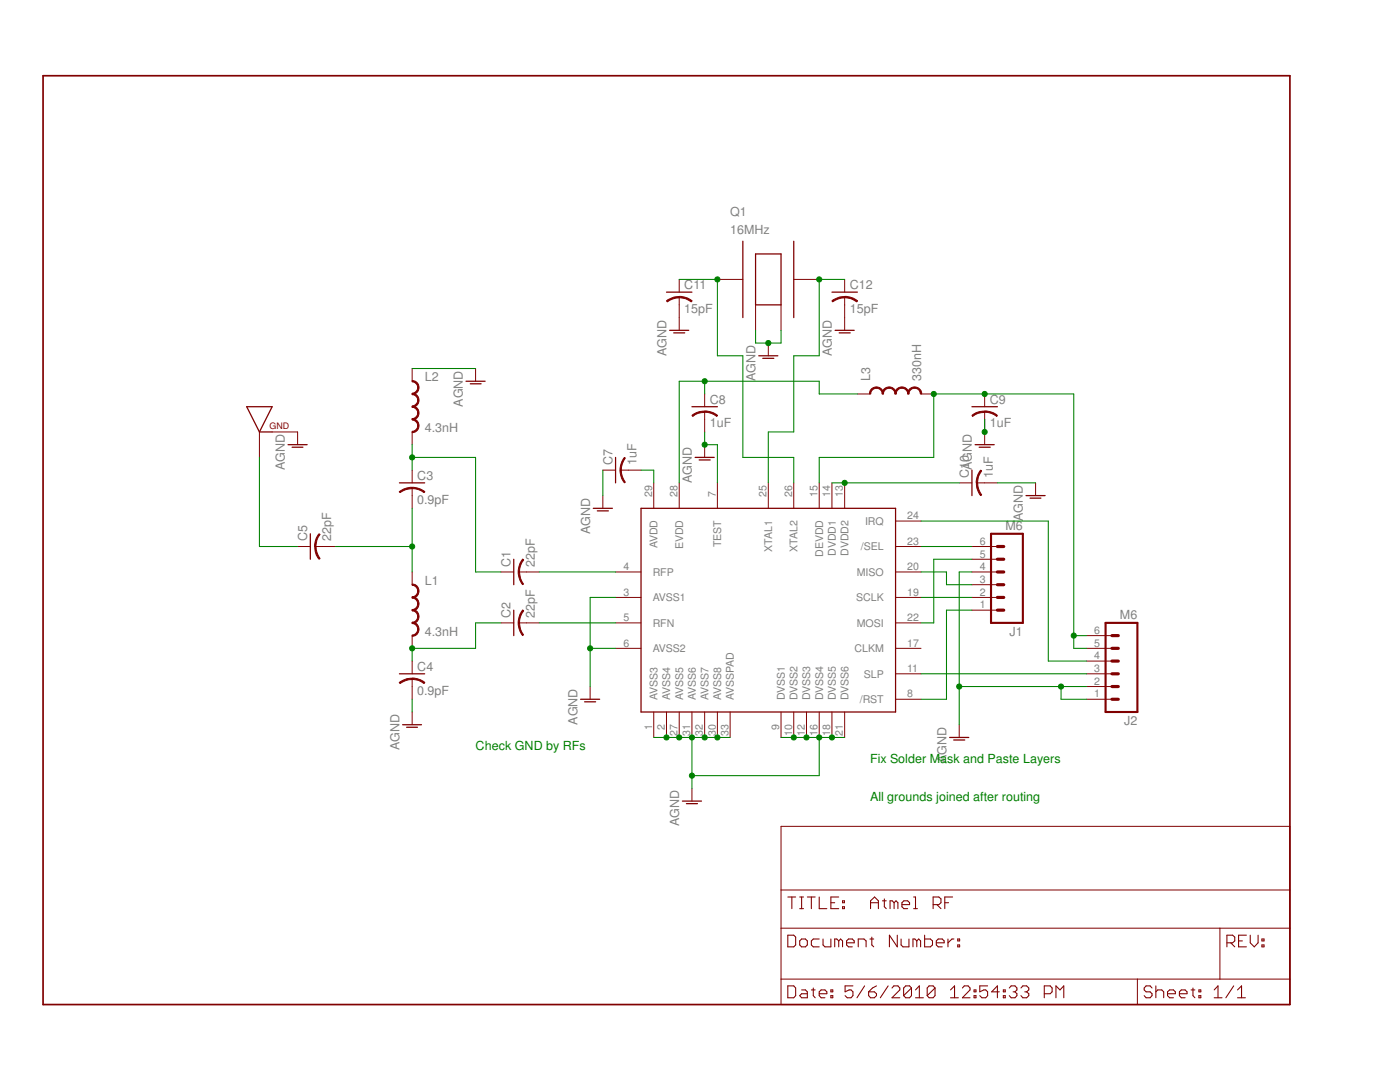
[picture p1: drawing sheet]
<svg xmlns="http://www.w3.org/2000/svg" width="279mm" height="216mm" viewBox="0 0 279 216" stroke-linecap="round" stroke-linejoin="round" font-family="sans-serif">
<path d="M8.6 15.1h248.8v185.3h-248.8z" fill="none" stroke="#800000" stroke-width=".34"/>
<path d="M103.5 114.1h1.6M155.9 164.9h101.5v35.5h-101.5zM155.9 177.6h101.5M155.9 185.2h101.5M155.9 195.4h101.5M227 195.4v5M243.5 185.2v10.2" fill="none" stroke="#800000" stroke-width=".2"/>
<g fill="none" stroke="#800000" stroke-width=".21">
<path d="M157.2 179h1.6M158 179v2.3M159.6 179h.8M160 179v2.3M161.1 179h1.6M161.9 179v2.3M163.5 179v2.3h1.5M167.4 179h-1.6v2.3h1.6M168.1 179.7h.4v.4h-.4zM176.1 179.7h.8M176.5 179.4v1.5l.4 .4M182.3 179h.4v2.3"/>
<path d="M190.1 179h-1.5v2.3M157.2 186.6h1.2l.4 .4v1.6l-.4 .3h-1.2zM157.2 196.7h1.2l.4 .4v1.6l-.4 .4h-1.2zM159.6 187.7l.4-.3h.7l.4 .3v.9l-.4 .3h-.7l-.4-.3zM159.6 181.3h.8M160 197.5h.7l.4 .4v1.2h-1.1l-.4-.4 .4-.4h1.1M161.9 197.5h.8M162.3 197.1v1.6l.4 .4M163.5 198.3h1.5v-.4l-.4-.4h-.7l-.4 .4v.8l.4 .4h.7M163.5 187.4h-1.2l-.4 .3v.9l.4 .3h1.2M164.3 187.4v1.2l.3 .3h1.2v-1.5M165.8 198.7h.4v.4h-.4z"/>
<path d="M165.8 197.5h.4v.4h-.4zM165.8 180.1h.8M167.4 187.7l-.4-.3h-.4v1.5M167.4 187.7l.4-.3 .3 .3v1.2M167.4 187.7v1.2M168.1 180.9h.4v.4h-.4zM169 188.1h1.5v-.4l-.4-.3h-.8l-.3 .3v.9l.3 .3h.8M170.2 196.7h-1.5v1.2l.8-.4h.3l.4 .4v.8l-.4 .4h-.7l-.4-.4M171.3 188.9v-1.5h1.1l.4 .3v1.2M172.6 196.7l-1.6 2.4M173.4 197.9h1.1l.4 .4v.4l-.4 .4h-.8l-.3-.4zM173.6 187.4h.8"/>
<path d="M173.7 180.1h1.6M173.7 181.3v-1.6l.8-.7 .8 .7v1.6M174 187v1.6l.4 .3M174.9 196.7l-.8 .4-.7 .8M177.2 196.7l-1.5 2.4M178 197.1l.4-.4h.8l.4 .4v.4l-1.6 1.6h1.6M178.4 180.1l-.3-.4h-.5v1.6M178.4 180.1v1.2M178.4 180.1l.4-.4 .4 .4v1.2M179.1 186.6v2.3l-1.6-2.3v2.3M179.8 187.4v1.2l.4 .3h1.2v-1.5M180 180.5h1.5v-.4l-.4-.4h-.7l-.4 .4v.8l.4 .4h.7"/>
<path d="M181.9 197.1v1.6l-.4 .4h-.7l-.5-.4M181.9 197.1l-.4-.4h-.7l-.5 .4v1.6M181.9 197.1l-1.6 1.6M182.3 181.3h.8M182.7 199.1h1.6M182.7 197.5l.8-.8v2.4M183 187.7l-.4-.3h-.4v1.5M183 187.7v1.2M183 187.7l.3-.3 .4 .3v1.2M184.5 186.6v2.3h1.2l.4-.3v-.9l-.4-.3h-1.2M186.2 180.5h1.2l.4-.4v-.7l-.4-.4h-1.2v2.3M186.6 197.1v1.6l-.4 .4h-.8l-.4-.4"/>
<path d="M186.6 197.1l-.4-.4h-.8l-.4 .4v1.6M186.6 197.1l-1.6 1.6M186.9 188.1h1.5v-.4l-.4-.3h-.8l-.3 .3v.9l.3 .3h.8M187 180.5l.8 .8M188.6 180.1h.7M189.2 187.4v1.5M189.7 199.1h1.6M189.7 197.5l.8-.8v2.4M190.4 187.4h-.4l-.8 .7M191.1 188.6h.4v.3h-.4zM191.1 187.4h.4v.3h-.4zM192.1 197.1l.3-.4h.8l.4 .4v.4l-1.5 1.6h1.5"/>
<path d="M194.4 198.7h.4v.4h-.4zM194.4 197.5h.4v.4h-.4zM197.1 196.7h-1.6v1.2l.8-.4h.4l.4 .4v.8l-.4 .4h-.7l-.5-.4M199.4 197.9h-1.5l1.2-1.2v2.4M200.2 198.7h.4v.4h-.4zM200.2 197.5h.4v.4h-.4zM201.4 197.1l.4-.4h.8l.3 .4v.4l-.3 .4M202.2 197.9h.4M202.6 197.9l.3 .4v.4l-.3 .4h-.8l-.4-.4M203.8 197.1l.3-.4h.8l.4 .4v.4l-.4 .4M204.5 197.9h.4M204.9 197.9l.4 .4v.4l-.4 .4h-.8l-.3-.4"/>
<path d="M208.4 198.3h1.2l.4-.4v-.8l-.4-.4h-1.2v2.4M210.7 199.1v-2.4l.8 .8 .8-.8v2.4M229.9 197.1l-.4-.4h-.8l-.4 .4v.4l.4 .4h.8l.4 .4v.4l-.4 .4h-.8l-.4-.4M230.7 197.9l.4-.4h.8l.3 .4v1.2M230.7 196.7v2.4M233 198.3h1.6v-.4l-.4-.4h-.8l-.4 .4v.8l.4 .4h.8M235.4 198.3h1.5v-.4l-.4-.4h-.7l-.4 .4v.8l.4 .4h.7M237.7 197.5h.8M238.1 197.1v1.6l.4 .4M239.3 198.7h.3v.4h-.3zM239.3 197.5h.3v.4h-.3zM242.3 199.1h1.6"/>
<path d="M242.3 197.5l.8-.8v2.4M244.9 188.1h1.1l.4-.4v-.7l-.4-.4h-1.1v2.3M245.6 188.1l.8 .8M246.2 196.7l-1.6 2.4M247 199.1h1.5M247 197.5l.8-.8v2.4M247.2 187.7h.7M248.8 186.6h-1.6v2.3h1.6M249.5 186.6v1.5l.8 .8 .8-.8v-1.5M251.8 188.6h.5v.3h-.5zM251.8 187.4h.5v.3h-.5z"/>
</g>
<path d="M102.5 111.6v5.1" fill="none" stroke="#800000" stroke-width=".25"/>
<path d="M104.3 111.5l.2 .2a3.8 3.8 0 0 0-.8 2.4h-.3a4.2 4.2 0 0 1 .9-2.6z" fill-rule="evenodd" fill="#800000"/>
<path d="M104.3 111.5l.2 .2a3.8 3.8 0 0 0-.8 2.4h-.3a4.2 4.2 0 0 1 .9-2.6z" fill="none" stroke="#800000" stroke-width=".2"/>
<path d="M103.4 114.1h.3a4.1 4.1 0 0 0 .8 2.4l-.2 .2a3.9 3.9 0 0 1-.9-2.6z" fill-rule="evenodd" fill="#800000"/>
<path d="M100 114.1h2.5M103.4 114.1h.3a4.1 4.1 0 0 0 .8 2.4l-.2 .2a3.9 3.9 0 0 1-.9-2.6zM105.1 114.1h2.5M103.5 124.3h1.6" fill="none" stroke="#800000" stroke-width=".2"/>
<path d="M102.5 121.8v5" fill="none" stroke="#800000" stroke-width=".25"/>
<path d="M104.3 121.7l.2 .2a3.8 3.8 0 0 0-.8 2.4h-.3a4.2 4.2 0 0 1 .9-2.6z" fill-rule="evenodd" fill="#800000"/>
<path d="M104.3 121.7l.2 .2a3.8 3.8 0 0 0-.8 2.4h-.3a4.2 4.2 0 0 1 .9-2.6z" fill="none" stroke="#800000" stroke-width=".2"/>
<path d="M103.4 124.3h.3a3.9 3.9 0 0 0 .8 2.4l-.2 .1a3.9 3.9 0 0 1-.9-2.5z" fill-rule="evenodd" fill="#800000"/>
<path d="M82.3 97.4v1.5M100 124.3h2.5M103.4 124.3h.3a3.9 3.9 0 0 0 .8 2.4l-.2 .1a3.9 3.9 0 0 1-.9-2.5zM105.1 124.3h2.5" fill="none" stroke="#800000" stroke-width=".2"/>
<path d="M79.7 96.4h5.1" fill="none" stroke="#800000" stroke-width=".25"/>
<path d="M82.3 97.2a4 4 0 0 1 2.5 .9l-.2 .2a3.9 3.9 0 0 0-2.3-.8z" fill-rule="evenodd" fill="#800000"/>
<path d="M82.3 97.2a4 4 0 0 1 2.5 .9l-.2 .2a3.9 3.9 0 0 0-2.3-.8z" fill="none" stroke="#800000" stroke-width=".2"/>
<path d="M79.7 98.1a3.9 3.9 0 0 1 2.6-.9v.3a4.1 4.1 0 0 0-2.5 .8z" fill-rule="evenodd" fill="#800000"/>
<path d="M79.7 98.1a3.9 3.9 0 0 1 2.6-.9v.3a4.1 4.1 0 0 0-2.5 .8zM82.3 93.8v2.6M82.3 98.9v2.5M82.3 135.5v1.5" fill="none" stroke="#800000" stroke-width=".2"/>
<path d="M79.7 134.5h5.1" fill="none" stroke="#800000" stroke-width=".25"/>
<path d="M82.3 135.3a4 4 0 0 1 2.5 .9l-.2 .2a3.6 3.6 0 0 0-2.3-.8z" fill-rule="evenodd" fill="#800000"/>
<path d="M82.3 135.3a4 4 0 0 1 2.5 .9l-.2 .2a3.6 3.6 0 0 0-2.3-.8z" fill="none" stroke="#800000" stroke-width=".2"/>
<path d="M79.7 136.2a4.3 4.3 0 0 1 2.6-.9v.3a4.1 4.1 0 0 0-2.5 .8z" fill-rule="evenodd" fill="#800000"/>
<path d="M123.9 93.8h1.5M79.7 136.2a4.3 4.3 0 0 1 2.6-.9v.3a4.1 4.1 0 0 0-2.5 .8zM82.3 131.9v2.6M82.3 137v2.5" fill="none" stroke="#800000" stroke-width=".2"/>
<path d="M122.9 91.3v5.1" fill="none" stroke="#800000" stroke-width=".25"/>
<path d="M124.6 91.3l.2 .1a4.1 4.1 0 0 0-.8 2.4h-.3a4 4 0 0 1 .9-2.5z" fill-rule="evenodd" fill="#800000"/>
<path d="M124.6 91.3l.2 .1a4.1 4.1 0 0 0-.8 2.4h-.3a4 4 0 0 1 .9-2.5z" fill="none" stroke="#800000" stroke-width=".2"/>
<path d="M123.7 93.8h.3a4.1 4.1 0 0 0 .8 2.4l-.2 .2a3.6 3.6 0 0 1-.9-2.6z" fill-rule="evenodd" fill="#800000"/>
<path d="M120.3 93.8h2.6M123.7 93.8h.3a4.1 4.1 0 0 0 .8 2.4l-.2 .2a3.6 3.6 0 0 1-.9-2.6zM125.4 93.8h2.5M140.6 82.2v1.5" fill="none" stroke="#800000" stroke-width=".2"/>
<path d="M138.1 81.2h5.1" fill="none" stroke="#800000" stroke-width=".25"/>
<path d="M140.6 82a4.2 4.2 0 0 1 2.6 .9l-.2 .2a3.8 3.8 0 0 0-2.4-.8z" fill-rule="evenodd" fill="#800000"/>
<path d="M140.6 82a4.2 4.2 0 0 1 2.6 .9l-.2 .2a3.8 3.8 0 0 0-2.4-.8z" fill="none" stroke="#800000" stroke-width=".2"/>
<path d="M138.1 82.9a3.6 3.6 0 0 1 2.5-.9v.3a3.3 3.3 0 0 0-2.3 .8z" fill-rule="evenodd" fill="#800000"/>
<path d="M140.6 78.6v2.6M138.1 82.9a3.6 3.6 0 0 1 2.5-.9v.3a3.3 3.3 0 0 0-2.3 .8zM140.6 83.7v2.5M196.5 82.2v1.5" fill="none" stroke="#800000" stroke-width=".2"/>
<path d="M194 81.2h5.1" fill="none" stroke="#800000" stroke-width=".25"/>
<path d="M196.5 82a4 4 0 0 1 2.6 .9l-.2 .2a3.8 3.8 0 0 0-2.4-.8z" fill-rule="evenodd" fill="#800000"/>
<path d="M196.5 82a4 4 0 0 1 2.6 .9l-.2 .2a3.8 3.8 0 0 0-2.4-.8z" fill="none" stroke="#800000" stroke-width=".2"/>
<path d="M194 82.9a3.4 3.4 0 0 1 2.5-.9v.3a3.5 3.5 0 0 0-2.4 .8z" fill-rule="evenodd" fill="#800000"/>
<path d="M196.5 78.6v2.6M194 82.9a3.4 3.4 0 0 1 2.5-.9v.3a3.5 3.5 0 0 0-2.4 .8zM195 96.4h1.5M196.5 83.7v2.5" fill="none" stroke="#800000" stroke-width=".2"/>
<path d="M194 93.8v5.1" fill="none" stroke="#800000" stroke-width=".25"/>
<path d="M195.7 93.8l.2 .1a3.8 3.8 0 0 0-.8 2.5h-.3a4 4 0 0 1 .9-2.6z" fill-rule="evenodd" fill="#800000"/>
<path d="M195.7 93.8l.2 .1a3.8 3.8 0 0 0-.8 2.5h-.3a4 4 0 0 1 .9-2.6z" fill="none" stroke="#800000" stroke-width=".2"/>
<path d="M194.9 96.4h.2a4.1 4.1 0 0 0 .8 2.4l-.2 .1a4 4 0 0 1-.8-2.5z" fill-rule="evenodd" fill="#800000"/>
<g fill="none" stroke="#800000" stroke-width=".2">
<path d="M135.6 59.3v1.5M130.5 96.4v5M135.6 96.4v5M143.2 96.4v5M153.3 96.4v5M158.4 96.4v5M163.5 96.4v5M166 96.4v5M168.6 96.4v5M191.4 96.4h2.6M194.9 96.4h.2a4.1 4.1 0 0 0 .8 2.4l-.2 .1a4 4 0 0 1-.8-2.5zM196.5 96.4h2.6"/>
<path d="M122.9 114.1h5M122.9 119.2h5M178.7 114.1h5.1M178.7 104h5.1M178.7 109.1h5.1M178.7 119.2h5.1M122.9 124.3h5M122.9 129.4h5M178.7 124.3h5.1M178.7 129.4h5.1M178.7 134.5h5.1M178.7 139.5h5.1"/>
<path d="M130.5 142.1v5.1M133 142.1v5.1M135.6 142.1v5.1M138.1 142.1v5.1M140.6 142.1v5.1M143.2 142.1v5.1M145.7 142.1v5.1M155.9 142.1v5.1M158.4 142.1v5.1M161 142.1v5.1M163.5 142.1v5.1M166 142.1v5.1"/>
<path d="M168.6 142.1v5.1"/>
</g>
<path d="M133 58.3h5.1M127.9 101.4h50.8v40.7h-50.8z" fill="none" stroke="#800000" stroke-width=".25"/>
<path d="M135.6 59.1a4.2 4.2 0 0 1 2.5 .9l-.1 .2a3.8 3.8 0 0 0-2.4-.8z" fill-rule="evenodd" fill="#800000"/>
<path d="M135.6 59.1a4.2 4.2 0 0 1 2.5 .9l-.1 .2a3.8 3.8 0 0 0-2.4-.8z" fill="none" stroke="#800000" stroke-width=".2"/>
<path d="M133 60a4.3 4.3 0 0 1 2.6-.8v.2a3.9 3.9 0 0 0-2.4 .8z" fill-rule="evenodd" fill="#800000"/>
<path d="M135.6 55.8v2.5M168.6 59.3v1.5M133 60a4.3 4.3 0 0 1 2.6-.8v.2a3.9 3.9 0 0 0-2.4 .8zM135.6 60.8v2.6" fill="none" stroke="#800000" stroke-width=".2"/>
<path d="M166 58.3h5.1" fill="none" stroke="#800000" stroke-width=".25"/>
<path d="M168.6 59.1a4.2 4.2 0 0 1 2.6 .9l-.2 .2a3.8 3.8 0 0 0-2.4-.8z" fill-rule="evenodd" fill="#800000"/>
<path d="M168.6 59.1a4.2 4.2 0 0 1 2.6 .9l-.2 .2a3.8 3.8 0 0 0-2.4-.8z" fill="none" stroke="#800000" stroke-width=".2"/>
<path d="M166 60a4.3 4.3 0 0 1 2.6-.8v.2a4.1 4.1 0 0 0-2.4 .8z" fill-rule="evenodd" fill="#800000"/>
<g fill="none" stroke="#800000" stroke-width=".2">
<path d="M143.2 55.8h5.1M158.4 55.8h5.1M168.6 55.8v2.5M82.3 73.5v2.6M94.9 73.5v2.6M135.6 63.4v2.5M150.8 60.8v5.1M153.3 68.5v2.5M155.9 60.8v5.1M166 60a4.3 4.3 0 0 1 2.6-.8v.2a4.1 4.1 0 0 0-2.4 .8zM168.6 60.8v5.1M59.4 86.2v2.5"/>
<path d="M82.3 86.2v2.5M120.3 98.9v2.5M140.6 88.7v2.6M82.3 142.1v2.5M138.1 157.3v2.6"/>
</g>
<g fill="none" stroke="#800000" stroke-width=".25">
<path d="M148.3 48.1v15.3M150.8 50.7h5.1v10.1h-5.1zM158.4 48.1v15.3M93 76.1h3.8M93.9 76.6h2.1M133.6 65.9h3.9M134.5 66.4h2.2M151.4 71h3.8M152.2 71.5h2.2M166.7 65.9h3.8M167.5 66.4h2.2M57.5 88.7h3.8"/>
<path d="M58.3 89.2h2.2M138.7 91.3h3.8M139.5 91.8h2.2M118.4 101.4h3.8M119.2 101.9h2.2M80.3 144.6h3.8M81.2 145.1h2.1M136.2 159.9h3.8M137 160.4h2.2"/>
</g>
<path d="M82.3 75.9a1.31 1.31 0 0 1 1.3 1.4h-.2a1.12 1.12 0 0 0-1.1-1.1z" fill-rule="evenodd" fill="#800000"/>
<path d="M82.3 75.9a1.31 1.31 0 0 1 1.3 1.4h-.2a1.12 1.12 0 0 0-1.1-1.1z" fill="none" stroke="#800000" stroke-width=".2"/>
<path d="M83.4 77.3h.2a1.37 1.37 0 0 1-1.3 1.4v-.2a1.22 1.22 0 0 0 1.1-1.2z" fill-rule="evenodd" fill="#800000"/>
<path d="M83.4 77.3h.2a1.37 1.37 0 0 1-1.3 1.4v-.2a1.22 1.22 0 0 0 1.1-1.2z" fill="none" stroke="#800000" stroke-width=".2"/>
<path d="M82.3 78.5a1.31 1.31 0 0 1 1.3 1.4h-.2a1.12 1.12 0 0 0-1.1-1.2z" fill-rule="evenodd" fill="#800000"/>
<path d="M82.3 78.5a1.31 1.31 0 0 1 1.3 1.4h-.2a1.12 1.12 0 0 0-1.1-1.2z" fill="none" stroke="#800000" stroke-width=".2"/>
<path d="M83.4 79.9h.2a1.37 1.37 0 0 1-1.3 1.4v-.3a1.22 1.22 0 0 0 1.1-1.1z" fill-rule="evenodd" fill="#800000"/>
<path d="M83.4 79.9h.2a1.37 1.37 0 0 1-1.3 1.4v-.3a1.22 1.22 0 0 0 1.1-1.1z" fill="none" stroke="#800000" stroke-width=".2"/>
<path d="M82.3 81a1.31 1.31 0 0 1 1.3 1.4h-.2a1.12 1.12 0 0 0-1.1-1.1z" fill-rule="evenodd" fill="#800000"/>
<path d="M82.3 81a1.31 1.31 0 0 1 1.3 1.4h-.2a1.12 1.12 0 0 0-1.1-1.1z" fill="none" stroke="#800000" stroke-width=".2"/>
<path d="M82.3 83.5a1.12 1.12 0 0 0 1.1-1.1h.2a1.3 1.3 0 0 1-1.3 1.4z" fill-rule="evenodd" fill="#800000"/>
<path d="M82.3 83.5a1.12 1.12 0 0 0 1.1-1.1h.2a1.3 1.3 0 0 1-1.3 1.4z" fill="none" stroke="#800000" stroke-width=".2"/>
<path d="M82.3 83.5a1.37 1.37 0 0 1 1.3 1.4h-.2a1.19 1.19 0 0 0-1.1-1.1z" fill-rule="evenodd" fill="#800000"/>
<path d="M82.3 83.5a1.37 1.37 0 0 1 1.3 1.4h-.2a1.19 1.19 0 0 0-1.1-1.1z" fill="none" stroke="#800000" stroke-width=".2"/>
<path d="M83.4 84.9h.2a1.31 1.31 0 0 1-1.3 1.4v-.2a1.12 1.12 0 0 0 1.1-1.2z" fill-rule="evenodd" fill="#800000"/>
<path d="M83.4 84.9h.2a1.31 1.31 0 0 1-1.3 1.4v-.2a1.12 1.12 0 0 0 1.1-1.2zM82.3 114.1v2.6M82.3 126.8v2.6" fill="none" stroke="#800000" stroke-width=".2"/>
<path d="M82.3 116.5a1.31 1.31 0 0 1 1.3 1.4h-.2a1.12 1.12 0 0 0-1.1-1.1z" fill-rule="evenodd" fill="#800000"/>
<path d="M82.3 116.5a1.31 1.31 0 0 1 1.3 1.4h-.2a1.12 1.12 0 0 0-1.1-1.1z" fill="none" stroke="#800000" stroke-width=".2"/>
<path d="M83.4 117.9h.2a1.31 1.31 0 0 1-1.3 1.4v-.2a1.12 1.12 0 0 0 1.1-1.2z" fill-rule="evenodd" fill="#800000"/>
<path d="M83.4 117.9h.2a1.31 1.31 0 0 1-1.3 1.4v-.2a1.12 1.12 0 0 0 1.1-1.2z" fill="none" stroke="#800000" stroke-width=".2"/>
<path d="M82.3 119.1a1.31 1.31 0 0 1 1.3 1.4h-.2a1.12 1.12 0 0 0-1.1-1.2z" fill-rule="evenodd" fill="#800000"/>
<path d="M82.3 119.1a1.31 1.31 0 0 1 1.3 1.4h-.2a1.12 1.12 0 0 0-1.1-1.2z" fill="none" stroke="#800000" stroke-width=".2"/>
<path d="M83.4 120.5h.2a1.31 1.31 0 0 1-1.3 1.4v-.3a1.12 1.12 0 0 0 1.1-1.1z" fill-rule="evenodd" fill="#800000"/>
<path d="M83.4 120.5h.2a1.31 1.31 0 0 1-1.3 1.4v-.3a1.12 1.12 0 0 0 1.1-1.1z" fill="none" stroke="#800000" stroke-width=".2"/>
<path d="M82.3 121.6a1.31 1.31 0 0 1 1.3 1.4h-.2a1.12 1.12 0 0 0-1.1-1.1z" fill-rule="evenodd" fill="#800000"/>
<path d="M82.3 121.6a1.31 1.31 0 0 1 1.3 1.4h-.2a1.12 1.12 0 0 0-1.1-1.1z" fill="none" stroke="#800000" stroke-width=".2"/>
<path d="M83.4 123h.2a1.31 1.31 0 0 1-1.3 1.4v-.2a1.12 1.12 0 0 0 1.1-1.2z" fill-rule="evenodd" fill="#800000"/>
<path d="M83.4 123h.2a1.31 1.31 0 0 1-1.3 1.4v-.2a1.12 1.12 0 0 0 1.1-1.2z" fill="none" stroke="#800000" stroke-width=".2"/>
<path d="M82.3 124.2a1.31 1.31 0 0 1 1.3 1.4h-.2a1.12 1.12 0 0 0-1.1-1.2z" fill-rule="evenodd" fill="#800000"/>
<path d="M82.3 124.2a1.31 1.31 0 0 1 1.3 1.4h-.2a1.12 1.12 0 0 0-1.1-1.2z" fill="none" stroke="#800000" stroke-width=".2"/>
<path d="M83.4 125.6h.2a1.31 1.31 0 0 1-1.3 1.4v-.3a1.12 1.12 0 0 0 1.1-1.1z" fill-rule="evenodd" fill="#800000"/>
<path d="M62.9 109.1h1.6M83.4 125.6h.2a1.31 1.31 0 0 1-1.3 1.4v-.3a1.12 1.12 0 0 0 1.1-1.1zM117.8 137v2.5" fill="none" stroke="#800000" stroke-width=".2"/>
<path d="M61.9 106.5v5.1M115.9 139.5h3.8M116.7 140h2.2" fill="none" stroke="#800000" stroke-width=".25"/>
<path d="M63.7 106.5l.2 .1a3.8 3.8 0 0 0-.9 2.5h-.2a4 4 0 0 1 .9-2.6z" fill-rule="evenodd" fill="#800000"/>
<path d="M63.7 106.5l.2 .1a3.8 3.8 0 0 0-.9 2.5h-.2a4 4 0 0 1 .9-2.6z" fill="none" stroke="#800000" stroke-width=".2"/>
<path d="M62.8 109.1h.3a4.1 4.1 0 0 0 .8 2.4l-.2 .1a3.4 3.4 0 0 1-.9-2.5z" fill-rule="evenodd" fill="#800000"/>
<g fill="none" stroke="#800000" stroke-width=".2">
<path d="M171.1 78.6h2.6M183.8 78.6h2.6M51.8 86.2v5.1M54.3 86.2h5.1M59.4 109.1h2.5M62.8 109.1h.3a4.1 4.1 0 0 0 .8 2.4l-.2 .1a3.4 3.4 0 0 1-.9-2.5zM64.5 109.1h2.5M194 109.1h5.1M194 111.6h5.1M194 114.1h5.1M194 116.7h5.1M194 119.2h5.1"/>
<path d="M194 121.8h5.1M216.8 126.8h5.1M216.8 129.4h5.1M216.8 131.9h5.1M216.8 134.5h5.1M216.8 137h5.1M216.8 139.5h5.1"/>
</g>
<path d="M49.2 81.2h5.1l-2.5 5zM51.8 86.2h2.5" fill="none" stroke="#800000" stroke-width=".25"/>
<path d="M197.8 106.5h6.3v17.8h-6.3zM220.6 124.3h6.4v17.8h-6.4z" fill="none" stroke="#800000" stroke-width=".42"/>
<path d="M199.1 109.1h1.2M199.1 111.6h1.2M199.1 114.1h1.2M199.1 116.7h1.2M199.1 119.2h1.2M199.1 121.8h1.2M221.9 126.8h1.3M221.9 129.4h1.3M221.9 131.9h1.3M221.9 134.5h1.3M221.9 137h1.3M221.9 139.5h1.3" fill="none" stroke="#800000" stroke-width=".63"/>
<path d="M173.9 77.6l.8-.4h.2v.3a1.12 1.12 0 0 0-1.1 1.1h-.3v-.2z" fill-rule="evenodd" fill="#800000"/>
<path d="M173.9 77.6l.8-.4h.2v.3a1.12 1.12 0 0 0-1.1 1.1h-.3v-.2z" fill="none" stroke="#800000" stroke-width=".2"/>
<path d="M174.9 77.2a1.37 1.37 0 0 1 1.4 1.4h-.2a1.12 1.12 0 0 0-1.2-1.1z" fill-rule="evenodd" fill="#800000"/>
<path d="M174.9 77.2a1.37 1.37 0 0 1 1.4 1.4h-.2a1.12 1.12 0 0 0-1.2-1.1z" fill="none" stroke="#800000" stroke-width=".2"/>
<path d="M176.4 77.6l.8-.4h.3v.3a1.12 1.12 0 0 0-1.2 1.1h-.2v-.2z" fill-rule="evenodd" fill="#800000"/>
<path d="M176.4 77.6l.8-.4h.3v.3a1.12 1.12 0 0 0-1.2 1.1h-.2v-.2z" fill="none" stroke="#800000" stroke-width=".2"/>
<path d="M177.5 77.2a1.37 1.37 0 0 1 1.4 1.4h-.3a1.12 1.12 0 0 0-1.1-1.1z" fill-rule="evenodd" fill="#800000"/>
<path d="M177.5 77.2a1.37 1.37 0 0 1 1.4 1.4h-.3a1.12 1.12 0 0 0-1.1-1.1z" fill="none" stroke="#800000" stroke-width=".2"/>
<path d="M179 77.6l.8-.4h.2v.3a1.12 1.12 0 0 0-1.1 1.1h-.3v-.2z" fill-rule="evenodd" fill="#800000"/>
<path d="M179 77.6l.8-.4h.2v.3a1.12 1.12 0 0 0-1.1 1.1h-.3v-.2z" fill="none" stroke="#800000" stroke-width=".2"/>
<path d="M180 77.2a1.37 1.37 0 0 1 1.4 1.4h-.3a1.12 1.12 0 0 0-1.1-1.1z" fill-rule="evenodd" fill="#800000"/>
<path d="M180 77.2a1.37 1.37 0 0 1 1.4 1.4h-.3a1.12 1.12 0 0 0-1.1-1.1z" fill="none" stroke="#800000" stroke-width=".2"/>
<path d="M181.5 77.6l.8-.4h.2v.3a1.12 1.12 0 0 0-1.1 1.1h-.3v-.2z" fill-rule="evenodd" fill="#800000"/>
<path d="M181.5 77.6l.8-.4h.2v.3a1.12 1.12 0 0 0-1.1 1.1h-.3v-.2z" fill="none" stroke="#800000" stroke-width=".2"/>
<path d="M182.5 77.2a1.37 1.37 0 0 1 1.4 1.4h-.2a1.12 1.12 0 0 0-1.2-1.1z" fill-rule="evenodd" fill="#800000"/>
<path d="M182.5 77.2a1.37 1.37 0 0 1 1.4 1.4h-.2a1.12 1.12 0 0 0-1.2-1.1zM196.5 86.2v2.5M206.7 96.4v2.5M191.4 144.6v2.6" fill="none" stroke="#800000" stroke-width=".2"/>
<path d="M194.6 88.7h3.8M195.4 89.2h2.2M204.8 98.9h3.8M205.6 99.4h2.1M189.5 147.2h3.8M190.3 147.7h2.2" fill="none" stroke="#800000" stroke-width=".25"/>
<path d="M107.6 114.1h15.3M100 124.3h-5.1v5.1h-12.6v2.5M107.6 124.3h15.3" fill="none" stroke="#008000" stroke-width=".21"/>
<circle cx="82.2" cy="129.4" r=".51" fill="#008000"/>
<circle cx="82.2" cy="129.4" r=".51" fill="none" stroke="#008000" stroke-width=".2"/>
<path d="M82.3 101.4v12.7" fill="none" stroke="#008000" stroke-width=".21"/>
<circle cx="82.2" cy="109.1" r=".51" fill="#008000"/>
<circle cx="82.2" cy="109.1" r=".51" fill="none" stroke="#008000" stroke-width=".2"/>
<path d="M82.3 91.3h12.6v22.8h5.1M82.3 88.7v5.1M67 109.1h15.3" fill="none" stroke="#008000" stroke-width=".21"/>
<circle cx="82.2" cy="91.3" r=".51" fill="#008000"/>
<circle cx="82.2" cy="91.3" r=".51" fill="none" stroke="#008000" stroke-width=".2"/>
<path d="M51.8 91.3v17.8h7.6M166 96.4h25.4" fill="none" stroke="#008000" stroke-width=".21"/>
<circle cx="168.6" cy="96.4" r=".51" fill="#008000"/>
<circle cx="168.6" cy="96.4" r=".51" fill="none" stroke="#008000" stroke-width=".2"/>
<path d="M82.3 73.5h12.6M120.3 93.8v5.1M82.3 139.5v2.6M130.5 147.2h15.2M138.1 147.2v10.1" fill="none" stroke="#008000" stroke-width=".21"/>
<circle cx="133" cy="147.2" r=".51" fill="#008000"/>
<circle cx="133" cy="147.2" r=".51" fill="none" stroke="#008000" stroke-width=".2"/>
<circle cx="135.5" cy="147.2" r=".51" fill="#008000"/>
<circle cx="135.5" cy="147.2" r=".51" fill="none" stroke="#008000" stroke-width=".2"/>
<circle cx="138.1" cy="147.2" r=".51" fill="#008000"/>
<circle cx="138.1" cy="147.2" r=".51" fill="none" stroke="#008000" stroke-width=".2"/>
<circle cx="140.6" cy="147.2" r=".51" fill="#008000"/>
<circle cx="140.6" cy="147.2" r=".51" fill="none" stroke="#008000" stroke-width=".2"/>
<circle cx="143.2" cy="147.2" r=".51" fill="#008000"/>
<circle cx="143.2" cy="147.2" r=".51" fill="none" stroke="#008000" stroke-width=".2"/>
<path d="M138.1 154.8h25.4M155.9 147.2h12.7" fill="none" stroke="#008000" stroke-width=".21"/>
<circle cx="166" cy="147.2" r=".51" fill="#008000"/>
<circle cx="166" cy="147.2" r=".51" fill="none" stroke="#008000" stroke-width=".2"/>
<circle cx="163.5" cy="147.2" r=".51" fill="#008000"/>
<circle cx="163.5" cy="147.2" r=".51" fill="none" stroke="#008000" stroke-width=".2"/>
<circle cx="160.9" cy="147.2" r=".51" fill="#008000"/>
<circle cx="160.9" cy="147.2" r=".51" fill="none" stroke="#008000" stroke-width=".2"/>
<circle cx="158.4" cy="147.2" r=".51" fill="#008000"/>
<circle cx="158.4" cy="147.2" r=".51" fill="none" stroke="#008000" stroke-width=".2"/>
<path d="M163.5 147.2v7.6" fill="none" stroke="#008000" stroke-width=".21"/>
<circle cx="138.1" cy="154.8" r=".51" fill="#008000"/>
<circle cx="138.1" cy="154.8" r=".51" fill="none" stroke="#008000" stroke-width=".2"/>
<path d="M140.6 86.2v2.5h2.6v7.7" fill="none" stroke="#008000" stroke-width=".21"/>
<circle cx="140.6" cy="88.7" r=".51" fill="#008000"/>
<circle cx="140.6" cy="88.7" r=".51" fill="none" stroke="#008000" stroke-width=".2"/>
<path d="M150.8 65.9v2.6h5.1v-2.6" fill="none" stroke="#008000" stroke-width=".21"/>
<circle cx="153.3" cy="68.5" r=".51" fill="#008000"/>
<circle cx="153.3" cy="68.5" r=".51" fill="none" stroke="#008000" stroke-width=".2"/>
<path d="M122.9 119.2h-5.1v17.8M117.8 129.4h5.1" fill="none" stroke="#008000" stroke-width=".21"/>
<circle cx="117.8" cy="129.4" r=".51" fill="#008000"/>
<circle cx="117.8" cy="129.4" r=".51" fill="none" stroke="#008000" stroke-width=".2"/>
<path d="M194 114.1h-2.6v30.5M191.4 137h25.4M211.8 137v2.5h5" fill="none" stroke="#008000" stroke-width=".21"/>
<circle cx="191.4" cy="137" r=".51" fill="#008000"/>
<circle cx="191.4" cy="137" r=".51" fill="none" stroke="#008000" stroke-width=".2"/>
<circle cx="211.7" cy="137" r=".51" fill="#008000"/>
<g fill="none" stroke="#008000" stroke-width=".2">
<path d="M196.5 83.7v2.5"/>
<circle cx="211.7" cy="137" r=".51"/>
</g>
<path d="M199.1 96.4h7.6" fill="none" stroke="#008000" stroke-width=".21"/>
<circle cx="196.5" cy="86.2" r=".51" fill="#008000"/>
<circle cx="196.5" cy="86.2" r=".51" fill="none" stroke="#008000" stroke-width=".2"/>
<path d="M135.6 55.8h7.6v15.2h5.1v20.3" fill="none" stroke="#008000" stroke-width=".21"/>
<circle cx="143.2" cy="55.8" r=".51" fill="#008000"/>
<circle cx="143.2" cy="55.8" r=".51" fill="none" stroke="#008000" stroke-width=".2"/>
<path d="M168.6 55.8h-5.1v15.2h-5.1M148.3 91.3h10.1v5.1" fill="none" stroke="#008000" stroke-width=".21"/>
<circle cx="163.5" cy="55.8" r=".51" fill="#008000"/>
<circle cx="163.5" cy="55.8" r=".51" fill="none" stroke="#008000" stroke-width=".2"/>
<path d="M140.6 76.1v2.5M158.4 71v15.2h-5.1v10.2M171.1 78.6h-7.6v-2.5h-27.9v20.3" fill="none" stroke="#008000" stroke-width=".21"/>
<circle cx="140.6" cy="76.1" r=".51" fill="#008000"/>
<circle cx="140.6" cy="76.1" r=".51" fill="none" stroke="#008000" stroke-width=".2"/>
<path d="M186.4 78.6h27.9M127.9 93.8h2.6v2.6M183.8 104h25.4v27.9h7.6M183.8 109.1h10.2M183.8 114.1h5.1v2.6h5.1M183.8 119.2h10.2M194 111.6h-7.6v12.7h-2.6M183.8 134.5h33M194 121.8h-5.1v17.7h-5.1M216.8 126.8h-2.5v2.6h2.5" fill="none" stroke="#008000" stroke-width=".21"/>
<circle cx="186.3" cy="78.6" r=".51" fill="#008000"/>
<circle cx="186.3" cy="78.6" r=".51" fill="none" stroke="#008000" stroke-width=".2"/>
<path d="M186.4 78.6v12.7h-22.9v5.1M214.3 78.6v48.2" fill="none" stroke="#008000" stroke-width=".21"/>
<circle cx="196.5" cy="78.6" r=".51" fill="#008000"/>
<circle cx="196.5" cy="78.6" r=".51" fill="none" stroke="#008000" stroke-width=".2"/>
<circle cx="214.3" cy="126.8" r=".51" fill="#008000"/>
<circle cx="214.3" cy="126.8" r=".51" fill="none" stroke="#008000" stroke-width=".2"/>
<g font-size="2.5" fill="#808080">
<text x="145.7" y="46.6">16MHz</text>
<text x="145.7" y="43.1">Q1</text>
<text x="136.6" y="57.7">C11</text>
<text x="169.6" y="57.7">C12</text>
<text x="136.6" y="62.5">15pF</text>
<text x="169.6" y="62.5">15pF</text>
<text x="133" y="71" transform="rotate(-90 133 71)">AGND</text>
<text x="166" y="71" transform="rotate(-90 166 71)">AGND</text>
<text x="84.8" y="76.1">L2</text>
<text x="150.8" y="76.1" transform="rotate(-90 150.8 76.1)">AGND</text>
<text x="173.7" y="76.1" transform="rotate(-90 173.7 76.1)">L3</text>
<text x="183.8" y="76.1" transform="rotate(-90 183.8 76.1)">330nH</text>
<text x="92.4" y="81.2" transform="rotate(-90 92.4 81.2)">AGND</text>
<text x="141.6" y="80.5">C8</text>
<text x="197.5" y="80.5">C9</text>
<text x="84.8" y="86.2">4.3nH</text>
<text x="141.6" y="85.3">1uF</text>
<text x="197.5" y="85.3">1uF</text>
<text x="56.9" y="93.8" transform="rotate(-90 56.9 93.8)">AGND</text>
<text x="83.3" y="95.7">C3</text>
<text x="122.2" y="92.8" transform="rotate(-90 122.2 92.8)">C7</text>
<text x="127" y="92.8" transform="rotate(-90 127 92.8)">1uF</text>
<text x="193.3" y="95.3" transform="rotate(-90 193.3 95.3)">C10</text>
<text x="194" y="93.8" transform="rotate(-90 194 93.8)">AGND</text>
<text x="198.2" y="95.3" transform="rotate(-90 198.2 95.3)">1uF</text>
<text x="83.3" y="100.5">0.9pF</text>
<text x="138.1" y="96.4" transform="rotate(-90 138.1 96.4)">AGND</text>
<text x="117.8" y="106.5" transform="rotate(-90 117.8 106.5)">AGND</text>
<text x="200.7" y="105.7">M6</text>
<text x="204.1" y="104" transform="rotate(-90 204.1 104)">AGND</text>
<text x="61.3" y="108" transform="rotate(-90 61.3 108)">C5</text>
<text x="66.1" y="108" transform="rotate(-90 66.1 108)">22pF</text>
<text x="101.9" y="113.1" transform="rotate(-90 101.9 113.1)">C1</text>
<text x="106.7" y="113.1" transform="rotate(-90 106.7 113.1)">22pF</text>
<text x="84.8" y="116.7">L1</text>
<text x="101.9" y="123.3" transform="rotate(-90 101.9 123.3)">C2</text>
<text x="106.7" y="123.3" transform="rotate(-90 106.7 123.3)">22pF</text>
<text x="223.5" y="123.5">M6</text>
<text x="84.8" y="126.8">4.3nH</text>
<text x="201.5" y="126.8">J1</text>
<text x="83.3" y="133.8">C4</text>
<text x="83.3" y="138.6">0.9pF</text>
<text x="79.7" y="149.7" transform="rotate(-90 79.7 149.7)">AGND</text>
<text x="115.2" y="144.6" transform="rotate(-90 115.2 144.6)">AGND</text>
<text x="224.3" y="144.6">J2</text>
<text x="188.9" y="152.2" transform="rotate(-90 188.9 152.2)">AGND</text>
<text x="135.6" y="164.9" transform="rotate(-90 135.6 164.9)">AGND</text>
</g>
<g font-size="2.5" fill="#008000">
<text x="94.9" y="149.7">Check GND by RFs</text>
<text x="173.7" y="152.2">Fix Solder Mask and Paste Layers</text>
<text x="173.7" y="159.9">All grounds joined after routing</text>
</g>
<g font-size="2.1" fill="#808080">
<text x="130.1" y="99.1" transform="rotate(-90 130.1 99.1)">29</text>
<text x="135.2" y="99.1" transform="rotate(-90 135.2 99.1)">28</text>
<text x="142.8" y="99.1" transform="rotate(-90 142.8 99.1)">7</text>
<text x="153" y="99.1" transform="rotate(-90 153 99.1)">25</text>
<text x="158.1" y="99.1" transform="rotate(-90 158.1 99.1)">26</text>
<text x="163.2" y="99.1" transform="rotate(-90 163.2 99.1)">15</text>
<text x="165.7" y="99.1" transform="rotate(-90 165.7 99.1)">14</text>
<text x="168.2" y="99.1" transform="rotate(-90 168.2 99.1)">13</text>
<text x="172.6" y="104.7">IRQ</text>
<text x="181.1" y="103.6">24</text>
<text x="124.4" y="113.8">4</text>
<text x="131.2" y="109.4" transform="rotate(-90 131.2 109.4)">AVDD</text>
<text x="136.3" y="109.6" transform="rotate(-90 136.3 109.6)">EVDD</text>
<text x="143.9" y="109.2" transform="rotate(-90 143.9 109.2)">TEST</text>
<text x="154.1" y="110.1" transform="rotate(-90 154.1 110.1)">XTAL1</text>
<text x="159.2" y="110.1" transform="rotate(-90 159.2 110.1)">XTAL2</text>
<text x="164.3" y="111.1" transform="rotate(-90 164.3 111.1)">DEVDD</text>
<text x="166.8" y="110.9" transform="rotate(-90 166.8 110.9)">DVDD1</text>
<text x="169.3" y="110.9" transform="rotate(-90 169.3 110.9)">DVDD2</text>
<text x="171.8" y="109.8">/SEL</text>
<text x="181.1" y="108.7">23</text>
<text x="181.1" y="113.8">20</text>
<text x="195.5" y="108.7">6</text>
<text x="195.5" y="111.3">5</text>
<text x="195.5" y="113.8">4</text>
<text x="124.4" y="118.9">3</text>
<text x="130.3" y="114.9">RFP</text>
<text x="130.3" y="120">AVSS1</text>
<text x="170.9" y="120">SCLK</text>
<text x="171" y="114.9">MISO</text>
<text x="181.1" y="118.9">19</text>
<text x="195.5" y="116.3">3</text>
<text x="195.5" y="118.9">2</text>
<text x="124.4" y="124">5</text>
<text x="130.3" y="125.1">RFN</text>
<text x="171" y="125.1">MOSI</text>
<text x="181.1" y="124">22</text>
<text x="195.5" y="121.4">1</text>
<text x="124.4" y="129">6</text>
<text x="130.3" y="130.1">AVSS2</text>
<text x="170.6" y="130.1">CLKM</text>
<text x="181.1" y="129">17</text>
<text x="218.4" y="126.5">6</text>
<text x="218.4" y="129">5</text>
<text x="218.4" y="131.6">4</text>
<text x="172.4" y="135.2">SLP</text>
<text x="181.1" y="134.1">11</text>
<text x="218.4" y="134.1">3</text>
<text x="218.4" y="136.6">2</text>
<text x="131.2" y="139.7" transform="rotate(-90 131.2 139.7)">AVSS3</text>
<text x="133.8" y="139.7" transform="rotate(-90 133.8 139.7)">AVSS4</text>
<text x="136.3" y="139.7" transform="rotate(-90 136.3 139.7)">AVSS5</text>
<text x="138.9" y="139.7" transform="rotate(-90 138.9 139.7)">AVSS6</text>
<text x="141.4" y="139.7" transform="rotate(-90 141.4 139.7)">AVSS7</text>
<text x="143.9" y="139.7" transform="rotate(-90 143.9 139.7)">AVSS8</text>
<text x="146.5" y="139.7" transform="rotate(-90 146.5 139.7)">AVSSPAD</text>
<text x="156.6" y="139.7" transform="rotate(-90 156.6 139.7)">DVSS1</text>
<text x="159.2" y="139.7" transform="rotate(-90 159.2 139.7)">DVSS2</text>
<text x="161.7" y="139.7" transform="rotate(-90 161.7 139.7)">DVSS3</text>
<text x="164.3" y="139.7" transform="rotate(-90 164.3 139.7)">DVSS4</text>
<text x="166.8" y="139.7" transform="rotate(-90 166.8 139.7)">DVSS5</text>
<text x="169.3" y="139.7" transform="rotate(-90 169.3 139.7)">DVSS6</text>
<text x="171.6" y="140.3">/RST</text>
<text x="181.1" y="139.1">8</text>
<text x="218.4" y="139.1">1</text>
<text x="130.1" y="145.6" transform="rotate(-90 130.1 145.6)">1</text>
<text x="132.7" y="145.6" transform="rotate(-90 132.7 145.6)">2</text>
<text x="135.2" y="146.8" transform="rotate(-90 135.2 146.8)">27</text>
<text x="137.8" y="146.8" transform="rotate(-90 137.8 146.8)">31</text>
<text x="140.3" y="146.8" transform="rotate(-90 140.3 146.8)">32</text>
<text x="142.8" y="146.8" transform="rotate(-90 142.8 146.8)">30</text>
<text x="145.4" y="146.8" transform="rotate(-90 145.4 146.8)">33</text>
<text x="155.5" y="145.6" transform="rotate(-90 155.5 145.6)">9</text>
<text x="158.1" y="146.8" transform="rotate(-90 158.1 146.8)">10</text>
<text x="160.6" y="146.8" transform="rotate(-90 160.6 146.8)">12</text>
<text x="163.2" y="146.8" transform="rotate(-90 163.2 146.8)">16</text>
<text x="165.7" y="146.8" transform="rotate(-90 165.7 146.8)">18</text>
<text x="168.2" y="146.8" transform="rotate(-90 168.2 146.8)">21</text>
</g>
<text font-size="1.8" fill="#800000" x="53.8" y="85.7">GND</text>
</svg>
